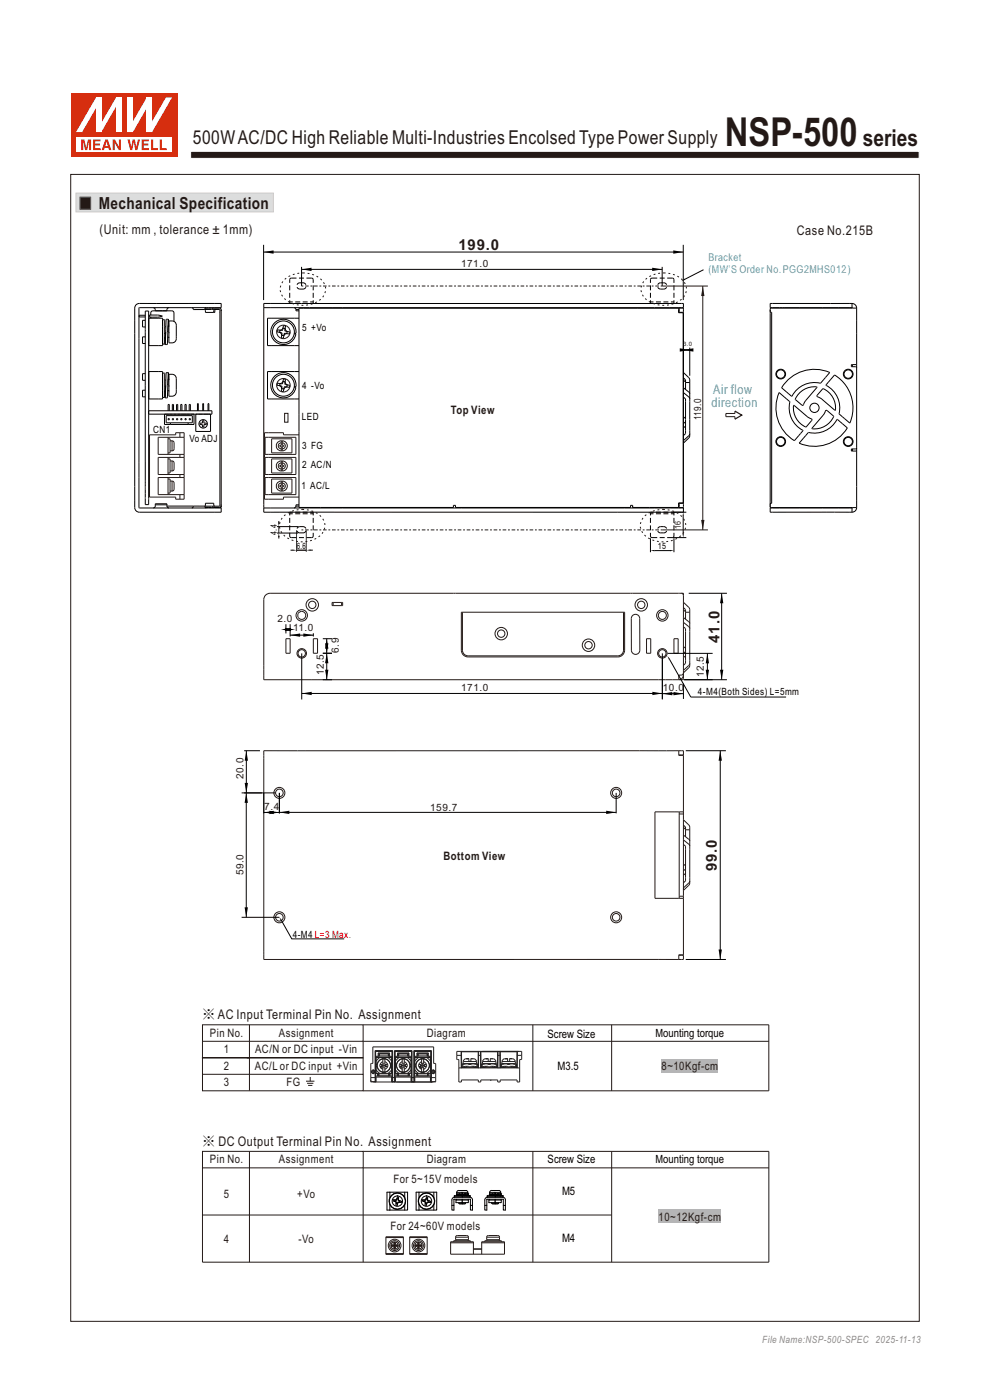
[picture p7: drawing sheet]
<svg xmlns="http://www.w3.org/2000/svg" width="210mm" height="297mm" viewBox="0 0 210 297" stroke-linecap="round" stroke-linejoin="round" font-family="sans-serif">
<path d="M16.1 41h41.9v4h-41.9z" fill-rule="evenodd" fill="#dcdddd" stroke="#c9cacb" stroke-width=".21"/>
<g fill="#231916" stroke="#595857" stroke-width=".21">
<path d="M17 41.8h2.2v2.6h-2.2z" fill-rule="evenodd"/>
<path d="M17 41.8h2.2v2.6h-2.2z" fill-rule="evenodd"/>
</g>
<path d="M40.4 32.1h154.6v1.5h-154.6z" fill-rule="evenodd" fill="#231916" stroke="#fff" stroke-width=".21"/>
<path d="M15 19.8h22.6v13.6h-22.6z" fill-rule="evenodd" fill="#d62e0f"/>
<path d="M16.1 29.1h20.4v3.1h-20.4z" fill-rule="evenodd" fill="#fff"/>
<g fill="#d62e0f">
<path d="M27 29.6h.5l.3 1.6 .3-1.6h.5l.3 1.6 .4-1.6h.4l-.6 2.2h-.4l-.3-1.7-.4 1.7h-.4z" fill-rule="evenodd"/>
<path d="M30 29.6h1.6v.4h-1.1v.5h1v.3h-1v.6h1.1v.4h-1.6z" fill-rule="evenodd"/>
<path d="M32 29.6h.5v1.8h1v.4h-1.5z" fill-rule="evenodd"/>
<path d="M33.9 29.6h.4v1.8h1.1v.4h-1.5z" fill-rule="evenodd"/>
<path d="M17.2 29.6h.7l.4 1.8 .4-1.8h.6v2.2h-.4v-1.9l-.4 1.9h-.4l-.5-1.9v1.9h-.4z" fill-rule="evenodd"/>
<path d="M19.7 29.6h1.6v.4h-1.1v.5h1v.3h-1v.6h1.2v.4h-1.7z" fill-rule="evenodd"/>
<path d="M22.6 30.1l.3 .9h-.6zM22.3 29.6l-.7 2.2h.5l.1-.4h.8l.1 .4h.5l-.7-2.2z" fill-rule="evenodd"/>
<path d="M23.9 29.6h.5l.8 1.5v-1.5h.4v2.2h-.4l-.9-1.6v1.6h-.4z" fill-rule="evenodd"/>
</g>
<g fill="#fff">
<path d="M24.6 20.7h1.1v7.3h-1.1z" fill-rule="evenodd"/>
<path d="M24.6 20.7h1.1l-4.2 7.3h-1.1z" fill-rule="evenodd"/>
<path d="M20.4 20.7h1.1v7.3h-1.1z" fill-rule="evenodd"/>
<path d="M20.4 20.7h1.1v.3l-4.1 7h-1.3z" fill-rule="evenodd"/>
<path d="M31.1 20.7h1.2v7.3h-1.2z" fill-rule="evenodd"/>
<path d="M35.2 20.7h1.3l-4.2 7.3h-1.2v-.3z" fill-rule="evenodd"/>
<path d="M27 20.7h1.2v7.3h-1.2z" fill-rule="evenodd"/>
<path d="M31.1 20.7h1.2v.3l-4.1 7h-1.1v-.3z" fill-rule="evenodd"/>
</g>
<path d="M15 37h180v243.3h-180z" fill="none" stroke="#231916" stroke-width=".21"/>
<g fill="none" stroke="#000" stroke-width=".21">
<path d="M55.9 51.9v11.8M55.9 53.5h89M62.9 59l-1.3 .1-.1 .2v.7M63.4 59h1.1M64 56.6v4.1M64 57.1h76.5M65 59l1.3 .1 .1 .9M139.4 59l-1.3 .1-.1 .2v.7M139.9 59h1.1M140.5 56.6v4.1M141.5 59l1.3 .1 .2 .9M144.9 51.9v11.8"/>
<path d="M28.9 64.7l.7-.3h17.3v.9l-17.4 .1v42.3l17.4 .1v.9h-17.3a.98 .98 0 0 1-1-1v-42.3zM30.8 71.5h-.6v1.4h.6M30.8 68h-.6v1.4h.6M30.8 79.3h-.6v1.4h.6M30.8 66h.7v41.1h-.7zM30.8 66.9h-1.3v.3h1.3M31.5 66.9h.3M31.5 67.2h.3M31.6 78.8h2.9v.3M31.6 67.5h2.9v.3M31.8 66.8h1.7l.9 .3-.9 .2h-1.7zM32 67.3v.2"/>
<path d="M32.5 65.3l.4 .2v.4M32.9 65.9l-.8 .2-.1 .7M32.9 65.9h2.5M34.5 67.8l.4 .1v5l-.4 .1M34.5 79.1l.4 .1v5l-.4 .1M34.5 73v.3h-2.9M34.5 67.8v5.2M34.5 79.1v5.2M34.9 69.3h.3M35.1 71.5h-.1v1.6M35.1 70.4l-.1 1.4v-.3M35.1 70.4l-.1 2.7"/>
<path d="M35.4 65.9l1.4 .2 .1 .3v1.8M35.6 71.5h.1M35.6 70.4l-.1 2.6-.5 .1M35.6 71.5l.2 .2M35.6 70.2v.2M35.7 68v-.3h-.4l-.2 2.7M35.7 68l.1 1.2M35.7 68v-.2l-.1 2.4M35.7 79.3v-.2l-.4-.1-.2 2.7M35.7 79.3l.1 1.2M35.7 79.3v-.2l-.1 2.4M35.7 69.3v-.2l-.1 1.1"/>
<path d="M35.8 70.4h.1M35.8 69.1v-1a1.3 1.3 0 0 1 1.5 .4l.1 3.3a.9 .9 0 0 1-.9 .9h-.7v-2.3M35.8 69.1l-.1 .2M35.8 69.1v1.3M35.8 65.3l-.4 .2v.4M40.6 65.3l.3 .1 .1 .2M41 65.7h5.7v41.6l-3.3 .1M41 65.6v.1M43.4 65.6v.1M43.5 65.4h3.1l.3 .3v42h-.2M43.8 65.3l-.4 .3M45.1 65.4v.3"/>
<path d="M45.6 65.7l-.2 .1-.1 .5M45.8 65.7l-.2 .1v.5h-2l-.2-.6M46.6 66.3h.1M56 65.3h89v-.9h-89v44.3h89.6M59.2 70.5l-.4-.1v-.4l1.1 .1 .2-1h.5l-.1 1.1 1 .2-.1 .5-1-.2-.3 1.1-.4-.1 .1-1.1-.5-.1M59.2 70.5a.67 .67 0 0 1 .5 .8M59.2 70.5h.1M59.4 70.1l-.1 .4M59.8 71.1l.4 .1M60 69.6l.5 .1M60.1 69.5l-.3 .4-.5 .1M60.5 69.6l.1 .5 .4 .2"/>
<path d="M60.9 70.3l-.1 .5M61 70.8l-.5 .1-.3 .4M61.5 60.5v1.1M61.5 62.1v1.1M61.5 63.7v.7M61.5 64.1h.6M62.3 65.3l.4 .2 .1 .4h.6M62.4 70.7h.4a2.68 2.68 0 0 0-3.7-2.8 2.68 2.68 0 0 0-.7 4.6 2.68 2.68 0 0 0 4.4-1.6l-.4-.1M62.6 64.1h1.1M62.7 70.9h.1M62.7 70.7v.2M62.8 65.7h.6"/>
<path d="M63 60.9l.3 .3 .3 .1h.9l.4-.4M63 60.4l.5-.4h1l.4 .4M63.4 78.8h-6.7v5.8h6.7M63.4 67.5h-6.7v5.8h6.7M64.2 64.1h1.1M65.8 64.1h.6M66.4 60.5v1.1M66.4 62.1v1.1M66.4 63.7v.7M138 60.5v1.1M138 62.1v1.1M138 63.7v.7"/>
<path d="M138 64.1h.6M139.1 64.1h1.1M139.5 60.9l.3 .3 .3 .1h.9l.4-.4M139.5 60.4l.5-.4h1l.4 .4M140.7 64.1h1.1M142.3 64.1h.7M143 60.5v1.1M143 62.1v1.1M143 63.7v.7M144 65.3l1 .1v42.3h-10.8v-.5h-.4v.5h-37.2v-.5h-.4v.5h-32.8v-42.3h80.5v.9l.9 .1 .1 .2v39.9l-.2 .2h-.8v1M144.1 65.4v.9M144.1 66.3h.9"/>
<path d="M145 79l1.1 1.2 .2 .4v11.9l-.2 .4-1.1 1.1M145 74.2h1.3M146.3 73.7v6M163.4 66l.3 .3v40.5l-.3 .2M177 79.5a8.2 8.2 0 0 1 3.3 10.3l-2.3-2a5.8 5.8 0 0 0-2.8-6.2zM180.7 64.4a.98 .98 0 0 1 1 1M180.7 65.3l.1 .1M180.7 64.4h-17.3v.9h17.3M180.7 64.4v.9M180.8 77.3v.5M181.7 77.3h-1.1v.5h.9l.2 .2M181.7 65.4h-18.1l-.2 .1v42.2"/>
<path d="M181.7 65.4v42.3M30.8 82.8h-.6v1.4h.6M31.5 87.1h13.5v.8h-13.5M34.5 84.3v.3h-2.9M34.9 87.9v2.2h6.3v-2.2M34.9 80.6h.3M35.1 82.8h-.1v1.6M35.1 81.7l-.1 1.4v-.3M35.1 81.7l-.1 2.7M35.2 88.2h5.6v1.5h-5.6zM35.6 82.8h.1M35.6 81.7l-.1 2.6-.5 .1"/>
<path d="M35.6 82.8l.2 .3M35.6 81.5v.2M35.7 87.1v-1.3h.2v1.3M35.7 88.8h.2v.3h-.2zM35.7 80.6v-.2l-.1 1.1M35.8 81.7h.1M35.8 81.7v2.4a1.3 1.3 0 0 0 1.5-.5l.1-.4M35.8 80.4v-1a1.3 1.3 0 0 1 1.5 .5l.1 3.2M35.8 80.4l-.1 .2M35.8 80.4v1.3M36.1 89.7v.4M36.6 87.1v-1.3h.2v1.3"/>
<path d="M36.6 88.8h.2v.3h-.2zM37.4 83.2h.1M37.4 87.1v-1.3h.3v1.3M37.4 88.8h.3v.3h-.3zM38.3 87.1v-1.3h.3v1.3M38.3 88.8h.3v.3h-.3zM39.2 87.1v-1.3h.3v1.3M39.2 88.8h.3v.3h-.3zM39.9 89.7v.4M40.1 87.1v-1.3h.3v1.3M40.1 88.8h.3v.3h-.3zM41.5 87.9v3.6h3.2v-3.6"/>
<path d="M41.9 87.1v-1.5h.2v1.5M42.4 89.8h.5v-.6h.4v.6h.5v.3h-.5v.5h-.4v-.5h-.5zM43 87.1v-1.5h.2v1.5M44.1 87.1v-1.5h.2v1.5M59.2 81.8a.67 .67 0 0 1 .5 .8M59.2 81.8h.1M59.4 81.4l-.1 .4M59.8 82.5h.4M60 80.9l.5 .1M60.1 80.8l-.3 .4-.5 .2M60.5 80.9l.1 .5 .4 .3M60.9 81.6l-.5-.2 .2-1h-.5l-.2 1-1.1-.1v.4l.4 .1"/>
<path d="M60.9 81.6l.1 .1M60.9 81.6l-.1 .5M61 82.1l-.5 .1-.3 .4M61 81.7h.5l-.1 .5-1-.1-.3 1-.4-.1 .1-1-.5-.2M62.4 82.1l.3 .1M62.4 82h.4a2.68 2.68 0 0 0-3.7-2.8 2.68 2.68 0 0 0-.7 4.6 2.68 2.68 0 0 0 4.4-1.6h-.1M62.7 82.2h.1M62.7 82v.2M145 83.3l1.1 .9 .2 .4M145 82.3l1.1 .9 .2 .4M145 80.2l.4 .4v2M145 80.6l.4 .5"/>
<path d="M145 84.2l.4 .4v7.4l-.4 .4M145 93.5h.1M145.4 89.5l-.4 .3M145.4 88.4l-.4 .4M145.4 89h.1M145.4 90.4l-.4 .4M145.4 81.2h.9M146.3 89h.1M146.3 92l-.2 .4-1.1 1.1M165.3 83.3l2.2 1.9a5.8 5.8 0 0 0 2.8 6.2l-1.8 2.1a8.2 8.2 0 0 1-3.2-10.2zM167.2 80.6a8.2 8.2 0 0 1 8.8-1.6l-1.9 2.3a5.8 5.8 0 0 0-6.2 2.7l-2.1-1.7zM168.3 86l3.1 2.5 .8 .5-1.2 1.6a4.3 4.3 0 0 1-2.7-4.6z"/>
<path d="M169.5 83.5a3.9 3.9 0 0 1 3.8-1.3l-2.4 2.7-.6 1.1-1.6-1.3zM171.4 91.8a5.8 5.8 0 0 0 6.3-2.8l2 1.8a8.2 8.2 0 0 1-10.2 3.2zM174.5 82.5a4.1 4.1 0 0 1 2.6 4.5l-2.8-2.3-1-.7zM175.1 87.1h.3l1.4 1.2a4.1 4.1 0 0 1-4.6 2.6l2.4-2.8zM180.8 95.2v.5M181.7 95l-.1 .2h-1v.5h1.1M32.5 107.8l.4-.3v-.6h2.5l.1 .6 .3 .3M32.9 107.1h2.5M35.4 107.4h5.6M41 107.4l-.1 .3-.3 .1M41 107.4h2.4M41 107.4h.1"/>
<path d="M43.4 107.4l.4 .4M43.4 107.4l.2-.6h1.7v.4l.3 .2M43.4 107.4h.1M45.1 107.4v.3M46.7 107.7h-3.2M46.9 107.3l-.2 .4M56 107.8h89v.9M58.7 113.1h4.5M58.7 111.7h4.6M59.1 110.5v.5M59.1 111.7v1.4M59.1 113.8v.4"/>
<path d="M61.5 113v.8l.1 .2h1.3M61.5 108.7v.6M61.5 109.9v1M61.5 111.5v1M61.5 109h.6M61.6 116.7h.5M62.6 109h1.1M62.8 107.4h.6M62.9 112.5v4.6M62.9 116.7h2.1M63 112.1l.3-.3 .3-.1h.9l.4 .4M63 112.6l.5 .4h1l.4-.4"/>
<path d="M63.4 114h1.1M63.4 107.1h-.6a.51 .51 0 0 1-.5 .7M64.2 109h1.1M65 112.5v4.6M65.7 116.7h.7M65.8 109h.6M66.4 113l-.1 1h-1.3M66.4 108.7v.6M66.4 109.9v1M66.4 111.5v1M134.2 107.4v.3M138 113v.8l.1 .2h1.3"/>
<path d="M138 109h.6M138 108.7v.6M138 109.9v1M138 111.5v1M138 114.2v2.9M138.8 116.8h3.3M139.1 109h1.1M139.5 112.1l.3-.3 .3-.1h.9l.4 .4M139.5 112.6l.5 .4h1l.4-.4M139.9 114h1.1M140.7 109h1.1M141.5 114h4.1"/>
<path d="M141.7 107.7h.1M142.3 109h.7M143 113l-.1 .8-.3 .2M143 108.7v.6M143 109.9v1M143 111.5v1M143 114.2v2.9M144 107.7v.1M144.1 106.7v1M144.1 106.8h.9M144.9 109.5v3.7M163.4 107.5l.2 .2h18.1"/>
<path d="M180.7 107.8h-17.3v.9h17.3M180.7 107.8v.9M180.8 107.7l-.1 .1M181.7 107.7l-.3 .7-.7 .3M60.6 132.4v2M60.6 133.5h.9M61.5 132.4v2.6M61.5 134.7h5M64 138.6v9.8M66.5 134.3v.7M68.5 138.6h1.9M68.5 135.5h1.9"/>
<path d="M69.3 135.5v8.7M140.5 138.6v9.8M141.6 138.6h9.6M142 139.8l4.5 8.1h20.2M146.1 125.9h8.1M150.1 138.6v5.6M153.1 125.9v18.3M51.8 159.3h3.3M52.3 159.3l-.1 35.3M64 147.1h76.5M68.5 144.2h1.9M140.5 147.2h4.5"/>
<path d="M145 145v3.3M145.1 144.2h9.1M145.5 159.3h8.5M152.8 159.3v44.2M51.3 168.2h7.1M56 168.2v4.4M59.3 168.2v4.4M130.7 168.2v4.3M130.7 172.3l-74.7 .1M51.3 194.6h8M59.7 195.3l2.2 3.9M61.9 199.2h11.1"/>
<path d="M145.5 203.5h8.5"/>
<circle cx="60.1" cy="70.4" r="2.33"/>
<circle cx="165.6" cy="79.4" r=".89"/>
<circle cx="165.6" cy="79.4" r="1.03"/>
<circle cx="179.9" cy="79.4" r=".89"/>
<circle cx="179.9" cy="79.4" r="1.03"/>
<circle cx="43.1" cy="89.9" r=".89"/>
<circle cx="60.1" cy="81.7" r="2.33"/>
<circle cx="165.6" cy="93.7" r=".89"/>
<circle cx="165.6" cy="93.7" r="1.03"/>
<circle cx="172.8" cy="86.5" r=".98"/>
<circle cx="179.9" cy="93.7" r=".89"/>
<circle cx="179.9" cy="93.7" r="1.03"/>
</g>
<path d="M36.5 72.7h.1M36.5 84v.1M145 82.3v1M145 93.5v.5" fill="none" stroke="#009972" stroke-width=".21"/>
<g fill="none" stroke="#231916" stroke-width=".21">
<path d="M140.5 60.7h9.7M149.1 60.7v51.7M31.7 92.2h5.6v-.4h1.8v14.1h-1.8v-.4h-5.6zM35.6 97.4h.5v2.9h-.5M35.6 93.1h.5v3h-.5M35.6 92.8v3.6M35.6 97v3.7M36.1 99.9h.4M36.1 97.8h.4M36.1 95.6h.4M36.1 93.5h.4M36.5 97.8l.3 .1 .1 .3v1.5l-.4 .2"/>
<path d="M36.5 93.5l.3 .1 .1 .3v1.5l-.4 .2M36.5 93.5v2.1M36.5 97.8v2.1M38.2 91.8v1M38.2 96.4v.6M39.1 92.8h-5.5v3.6h5.5M39.1 97h-5.5v3.7h5.5M56.1 92.8h6.7v3.6h-6.7M56.1 97h6.7v3.7h-6.7M56.2 92.8v3.6M56.2 97v3.7M57.6 97.4h4.3v2.9h-4.3z"/>
<path d="M57.6 93.1h4.3v3h-4.3zM59.7 93.5a1.07 1.07 0 0 0-1.1 1.1 1.07 1.07 0 0 0 1.1 1M59.7 97.8a1.07 1.07 0 0 0-1.1 1 1.07 1.07 0 0 0 1.1 1.1M59.7 93.9a.64 .64 0 0 0-.7 .7 .64 .64 0 0 0 .7 .6M59.7 98.2a.64 .64 0 0 0-.7 .6 .64 .64 0 0 0 .7 .7M59.7 99.9h.2M59.7 93.5v1h-.4v.2h.4v.9M59.7 97.8v.9h-.4v.3h.4v.9M59.7 97.8h.2M59.7 95.6h.2M59.7 93.5h.2M59.9 93.5a1.07 1.07 0 0 1 1 1.1 1.07 1.07 0 0 1-1 1"/>
<path d="M59.9 97.8a1.07 1.07 0 0 1 1 1 1.07 1.07 0 0 1-1 1.1M59.9 98.2a.64 .64 0 0 1 .6 .6 .64 .64 0 0 1-.6 .7M59.9 93.9a.64 .64 0 0 1 .6 .7 .64 .64 0 0 1-.6 .6M59.9 93.5v1h.3v.2h-.3v.9M59.9 97.8v.9h.3v.3h-.3v.9M60.4 87.7h.7v1.9h-.7zM63.4 92.2h-3.3v-.4h-4v14.1h4v-.4h3.3M154 87.7h1.9v-.5l1.5 .9-1.5 .8v-.5h-1.9zM35.6 101.6h.5v3h-.5M35.6 101.3v3.6M36.1 102.1h.4M36.1 104.2h.4"/>
<path d="M36.5 102.1l.3 .1 .1 .3v1.4l-.4 .3M36.5 102.1v2.1M38.2 100.7v.6M38.2 104.9v1M39.1 101.3h-5.5v3.6h5.5M56.1 101.3h6.7v3.6h-6.7M56.2 101.3v3.6M57.6 101.6h4.3v3h-4.3zM59.7 102.1a1.07 1.07 0 0 0-1.1 1 1.07 1.07 0 0 0 1.1 1.1M59.7 102.5a.64 .64 0 0 0-.7 .6 .64 .64 0 0 0 .7 .7M59.7 102.1v.9h-.4v.2h.4v1M59.7 102.1h.2"/>
<path d="M59.7 104.2h.2M59.9 102.1a1.07 1.07 0 0 1 1 1 1.07 1.07 0 0 1-1 1.1M59.9 102.5a.64 .64 0 0 1 .6 .6 .64 .64 0 0 1-.6 .7M59.9 102.1v.9h.3v.2h-.3v1M140.5 112.4h9.7M60.6 135.5h.9v3.1h-.9zM66.5 135.5h.9v3.1h-.9zM70.4 127.8h2.3v.7h-2.3zM70.7 127.8v.7M72.5 127.8v.7M97.9 129.9h34.6v8a1.44 1.44 0 0 1-1.4 1.5h-31.8a1.44 1.44 0 0 1-1.4-1.5zM98.1 129.9v8a1.2 1.2 0 0 0 1.2 1.2h31.8a1.2 1.2 0 0 0 1.2-1.2v-8"/>
<path d="M134.2 130.6a.89 .89 0 0 1 .9-.2 .89 .89 0 0 1 .6 .8v6.7a.89 .89 0 0 1-.9 .9 .89 .89 0 0 1-.9-.9v-6.7zM137.1 135.5h.9v3.1h-.9zM143 135.5h.9v3.1h-.9zM144.5 125.9l.3 .1 .2 .3M144.9 126.1h.1M145 132l1.1 1 .2 .4M145 133l.4 .4v7.3l-.4 .4M145 128.9l.4 .4v2.1M145 129.4l.4 .4M145 127.8h.1M145 131h.1M145 127.8l1.1 1.1 .2 .4v11.9l-.1 .4-1.2 1.1-.3 .5h-.7v1"/>
<path d="M145 131l1.1 .9 .2 .4M145.4 137.2l-.4 .3M145.4 138.2l-.4 .4M145.4 139.1l-.4 .4M145.4 129.9h.9M145.4 137.1v.1M144 159.3h1v.9h-1M144 159.3v.9h1v42.4h-1v.9M144 159.3h-88v44.2h88M144.1 144.2h.9v-18.3h-87.7a1.34 1.34 0 0 0-1.3 1.3v17h88M144.1 143.2l-.1 .1M144.1 144.2h-.1"/>
<path d="M145 143.2a.98 .98 0 0 1-.9 1M145 142.2h.1M146.3 140.7l-.2 .4-1.1 1.1M144.1 172.2v18.4M144.1 172.7h.9M145 177.1l1.1 1 .2 .3M145 173.9l1.1 1.2 .2 .4v11.9l-.2 .4-1.1 1.1M145 175l.4 .5M145 175.5l.4 .4M145 179.1l.4 .4M145 172.2h-6.1v18.4h6.1M145 178.2h.1"/>
<path d="M145 178.2l1.1 .9 .2 .4M145.4 175.5v2M145.4 175.5h.1M145.4 179.5h.1M145.4 179.5v7.4M145.4 176h.9M144.1 190.1h.9M145 188.9h.1M145.4 186.9l-.4 .4M145.4 184.4l-.4 .3M145.4 185.3l-.4 .3M145.4 184.4h.1"/>
<path d="M145.4 183.3l-.4 .4M145.4 186.9h.1M146.3 186.9l-.2 .4-1.1 1.1M144 202.7h1v.8h-1"/>
<circle cx="60.1" cy="70.4" r="1.43"/>
<circle cx="60.1" cy="81.7" r="1.43"/>
<circle cx="64" cy="130.6" r="1.21"/>
<circle cx="64" cy="138.6" r="1.01"/>
<circle cx="64" cy="138.6" r=".78"/>
<circle cx="64" cy="130.6" r=".85"/>
<circle cx="66.2" cy="128.3" r="1.32"/>
<circle cx="66.2" cy="128.3" r=".78"/>
<circle cx="106.3" cy="134.4" r="1.32"/>
<circle cx="106.3" cy="134.4" r=".78"/>
<circle cx="124.8" cy="136.9" r="1.32"/>
<circle cx="124.8" cy="136.9" r=".78"/>
<circle cx="136" cy="128.3" r="1.32"/>
<circle cx="136" cy="128.3" r=".78"/>
<circle cx="140.5" cy="130.6" r=".85"/>
<circle cx="140.5" cy="130.6" r="1.21"/>
<circle cx="140.5" cy="138.6" r="1.01"/>
<circle cx="140.5" cy="138.6" r=".78"/>
<circle cx="59.3" cy="168.2" r="1.17"/>
<circle cx="59.3" cy="168.2" r=".81"/>
<circle cx="130.7" cy="168.2" r="1.17"/>
<circle cx="130.7" cy="168.2" r=".81"/>
<circle cx="59.3" cy="194.6" r="1.17"/>
<circle cx="59.3" cy="194.6" r=".81"/>
<circle cx="130.7" cy="194.6" r="1.17"/>
<circle cx="130.7" cy="194.6" r=".81"/>
</g>
<g fill="#000">
<path d="M55.9 53.5l2.1-.4v.7zM64 57.1l2.1-.3v.7zM138.3 56.8l2.2 .3-2.2 .4zM142.8 53.1l2.1 .4-2.1 .3zM144.5 59.7l.8-.6 .1 .3zM144.2 73.9l2.1 .3-2.1 .4zM145 74.2l2.1-.3v.7zM59 110.8h.3l-.2 .9zM59.1 113.1l.2 .8h-.3zM62.1 116.6l.8 .1-.8 .2zM65 116.7l.8-.1v.3zM138 116.8l.8-.1v.2z"/>
<path d="M142.1 116.7l.9 .1-.9 .1zM144.8 113.2h.3l-.2 .9zM144.9 108.7l.2 .8h-.3zM60.5 133.2l2.1 .3-2.1 .4zM59.6 133.5l2.1-.3v.7zM61.5 134.7l2.2-.3v.7zM64.3 134.4l2.2 .3-2.2 .4zM69.3 135.5l.4 2.1h-.7zM69 136.5h.7l-.4 2.1zM141.6 139.2l.5 .6-.2 .2zM153.1 125.9l.3 2.1h-.7zM64 147.1l2.1-.3v.7z"/>
<path d="M69.3 138.6l.4 2.1h-.7zM69 142.1h.7l-.4 2.1zM138.4 146.8l2.1 .3-2.1 .4zM140.5 147.2l2.1-.4v.7zM142.9 146.8l2.1 .4-2.1 .3zM150.1 138.6l.3 2.1h-.7zM149.7 142.1h.7l-.3 2.1zM152.7 142.1h.7l-.3 2.1zM52.2 168.2l.4 2.1h-.7zM52.3 159.3l.3 2.1h-.7zM51.9 166.1h.7l-.3 2.1zM57.1 172l2.2 .4-2.2 .3z"/>
<path d="M56 172.4l2.1-.4v.7zM59.3 172.3l2.1-.3v.7zM128.6 172l2.1 .3-2.1 .4zM152.8 159.3l.3 2.1h-.7zM51.9 192.5h.7l-.4 2.1zM59.3 194.6l.5 .7-.2 .1zM152.4 201.4h.7l-.3 2.1z"/>
</g>
<path d="M64 60.7h76.5M64 112.4h76.5" fill="none" stroke="#231916" stroke-width=".21" stroke-dasharray=".4 .4 .8 .4" stroke-linecap="butt"/>
<path d="M60.6 59.1a6 6 0 0 1 7.8 .5 2.81 2.81 0 0 1-1 4.4 6 6 0 0 1-7.3-.9 2.68 2.68 0 0 1 .5-4zM137.1 59.1a6 6 0 0 1 7.9 .5 2.81 2.81 0 0 1-1.1 4.4 6 6 0 0 1-7.3-.9 2.68 2.68 0 0 1 .5-4zM60.4 109.3a6 6 0 0 1 7.9 .5 2.81 2.81 0 0 1-1.1 4.3 6 6 0 0 1-7.3-.9 2.68 2.68 0 0 1 .5-3.9zM137 109.3a6 6 0 0 1 7.8 .5 2.81 2.81 0 0 1-1.1 4.3 6 6 0 0 1-7.2-.9 2.68 2.68 0 0 1 .5-3.9z" fill="none" stroke="#231916" stroke-width=".21" stroke-dasharray=".4 .6" stroke-linecap="butt"/>
<g fill="#231916">
<path d="M149.1 60.7l.3 2.1h-.7z"/>
<path d="M148.7 110.3h.7l-.3 2.1z"/>
</g>
<path d="M149.2 57.2l-3.9 2" fill="none" stroke="#000" stroke-width=".21"/>
<path d="M43 217.4h34v3.5h-34zM52.9 217.4v14M77 217.4h86.1v14h-86.1M113 217.4v14M43 220.9v7M43 227.9h34v3.5h-34zM77 220.9v7M77 220.9h86.1" fill="none" stroke="#231916" stroke-width=".21"/>
<path d="M140.3 224.7h12v2.8h-12z" fill-rule="evenodd" fill="#b5b5b6"/>
<g fill="none" stroke="#231916" stroke-width=".21">
<path d="M129.7 217.4v14M42.9 224.4h10zM52.4 224.4h24.6zM64.9 229.4h1.8M65.1 229.8h1.4M65.4 230.3h.9M65.8 228.5v.9M79.1 222.1h12.9M43 247.7v20.1M43 257.8h86.7M43 244.3h34v3.5h-34zM77 244.3h86.1v23.5"/>
<path d="M113 244.3v23.5M129.7 244.3v23.5M163.1 247.8h-86.1v10M81.9 262.4h3.7v3.7h-3.7zM81.9 265.9h3.7M81.9 262.5h3.7M83 264.4h.5M83 264.1h.5M83 264.1l.2 .1M83 264.1v.3M83.2 264.2h1M83.2 264.2l-.2 .2"/>
<path d="M83.2 264.2h.1M83.5 264.9h.4M83.5 263.6h.4M83.5 264.1l.4 .3M83.5 263.6l.2 .1M83.5 263.6v.5M83.5 264.4v.5M83.7 264.8h.1M83.7 263.7h.1M83.7 264.8l-.2 .1M83.7 263.7v1.1M83.7 264.8l.2 .1"/>
<path d="M83.9 264.4h.5M83.9 264.1h.5M83.9 264.1l-.4 .3M83.9 263.6l-.2 .1M83.9 263.6v.5M83.9 264.4v.5M84.2 264.2l.2 .2M84.2 264.2h.1M84.4 264.1l-.2 .1M84.4 264.1v.3M86.9 262.4h3.7v3.7h-3.7zM86.9 265.9h3.7"/>
<path d="M86.9 262.5h3.7M88.1 264.4h.5M88.1 264.1h.5M88.1 264.1l.2 .1M88.1 264.1v.3M88.3 264.2h1M88.3 264.2l-.2 .2M88.3 264.2h.1M88.6 264.9h.3M88.6 263.6h.3M88.6 264.1l.3 .3M88.6 263.6l.2 .1"/>
<path d="M88.6 263.6v.5M88.6 264.4v.5M88.8 264.8h.1M88.8 264.8l-.2 .1M88.8 263.7h.1M88.8 263.7v1.1M88.8 264.8l.1 .1M88.9 264.4h.5M88.9 264.1h.5M88.9 264.1l-.3 .3M88.9 263.6l-.1 .1M88.9 263.6v.5"/>
<path d="M88.9 264.4v.5M89.3 264.2h.1M89.3 264.2l.1 .2M89.4 264.1l-.1 .1M89.4 264.1v.3"/>
<circle cx="83.7" cy="264.2" r="1.04"/>
<circle cx="83.7" cy="264.2" r="1.35"/>
<circle cx="83.7" cy="264.2" r=".77"/>
<circle cx="88.8" cy="264.2" r="1.35"/>
<circle cx="88.8" cy="264.2" r="1.04"/>
<circle cx="88.8" cy="264.2" r=".77"/>
</g>
<g fill="none" stroke="#231f20" stroke-width=".21">
<path d="M78.7 229.5h.1M78.7 229.5h.9M78.7 228.6h.9M78.7 227.4h1M78.7 229.5h13.7M79 227.1l.4 .1-.1 .4-.4-.1zM79.1 222.1v3.5l-.4 .1v3.8M79.1 229.5h.1M79.2 226.9v1M79.5 229.5h.1M79.6 222.9v6.5M79.6 222.9v.1"/>
<path d="M79.6 222.9h3.7M79.6 229.5h-.1M79.6 229.3h.1M79.6 229.4h.1M79.6 229.4v.1M79.6 229.5h.1M79.6 223l.1 6.3M79.6 223h.1M79.6 223h3.6M79.7 229.2v.1M79.7 229.3h.1M79.7 229.3v.1"/>
<path d="M79.7 229.4h.1M79.7 229.4l-.1 .1M79.7 223v5.3M79.7 223h3.5M79.7 228.6v.8M79.7 228.3v.3M79.7 228.3h3.5M79.7 226.4h.1M79.7 226.3h.1M79.7 225.7h.1M79.7 224.6h.1M79.7 225.6h.1"/>
<path d="M79.7 227.5h.1M79.7 227.4h.1M79.7 227.1h.1M79.7 227h.1M79.7 226.8h.1M79.7 226.7h.1M79.7 226.1h.1M79.7 226h.1M79.7 225.4h.1M79.7 225.3h.1M79.7 225h.1M79.7 224.7h.1"/>
<path d="M79.7 224.3h3.4M79.8 227.5l.1 .2M79.8 227l.7 .7M79.8 225.8l.2 .1M79.8 225.8h.2M79.8 228.5l-.1 .1M79.8 229.4l-.1 .1M79.8 228.5v.9M79.8 228.5h3.3M79.9 224.4l-.1 .1M80 226.2h-.2M80 226.3h-.2"/>
<path d="M80.1 227.7v.6M80.1 227.7l.2 .1M80.2 223.4v.7l.2-.2M80.2 223.4l.2 .1M80.2 223.4h2.4M80.3 227.7l.1 .1M80.3 227.8v.5M80.3 228.2h2.3M80.3 227.8h.1M80.3 227.9v.3M80.4 227.8h2.1M80.4 223.9h.1"/>
<path d="M80.4 223.5v.4M80.4 227.8v.4M80.4 223.6h2.1M80.4 223.5h2.1M80.4 223l-.4 .1M80.5 224h1.9M80.5 224l-.8 .1v3.6h3.4v-3.5l-.7-.2M80.5 223.6v.4M80.5 224.4l-.7 .7M80.5 223.5v.1M80.6 225.8h.6v-1.2h.4v1.2h.7v.4h-.7v1.2M80.6 226.2h.6v1.2h.4"/>
<path d="M80.6 225.8v.4M80.6 226.2l.2 .3M80.8 226.6l.1-.2h.1l-.1 .2M80.8 226.5l.1 .1M80.8 226h1.2M80.9 226.6l.3 .2M81.1 224.4l.1 .2M81.2 227.5l-.1 .2M81.2 225.2l-.6 .6M81.2 224.4v.2M81.2 227.5v.2M81.4 225.5v1.1"/>
<path d="M81.6 227.5v.2M81.6 224.4v.2M81.6 225.2l.6 .6M81.7 227.5v.2M81.7 224.4v.2M82.2 226.2l-.6 .6M82.3 223.5l.1 .5M82.4 223.9h.1M82.4 224.4l.7 .7M82.4 223h.1M82.4 223l.4 .1M82.5 223.5v.4"/>
<path d="M82.5 227.8v.4M82.5 227.8h.1M82.5 227.9v.3M82.6 227.7l-.1 .1M82.6 227.8v.5M82.6 223.4l-.1 .1M82.6 223.4v.7l-.1-.2M82.7 227.7l-.1 .1M82.8 227.7v.6M82.8 226.3h.3M82.9 226.2h.2M82.9 224.4l.2 .1"/>
<path d="M83.1 228.5l.1 .1M83.1 229.4v.1M83.1 229.4h.1M83.1 228.5v.9M83.1 227.5l-.2 .2M83.1 226.4h.1M83.1 226.3h.1M83.1 225.7h.1M83.1 224.6h.1M83.1 225.6h.1M83.1 225.8h-.3M83.1 227.5h.1"/>
<path d="M83.1 227.4h.1M83.1 227.1h.1M83.1 227h.1M83.1 226.8h.1M83.1 226.7h.1M83.1 227l-.7 .7M83.1 225.8l-.2 .1M83.1 226.1h.1M83.1 226h.1M83.1 225.4h.1M83.1 225.3h.1M83.1 225h.1"/>
<path d="M83.1 224.7h.1M83.2 228.3v.3M83.2 223.1v5.2M83.2 229.4l.1 .1M83.2 228.6v.8M83.2 223v.1M83.2 229.4h.1M83.2 229.3v.1M83.2 229.3h.1M83.2 223h.1M83.2 228.6h.6v.7M83.2 223v6.3"/>
<path d="M83.3 229.5h.1M83.3 229.5h.4M83.3 229.4h.1M83.3 229.3h.1M83.3 222.9l-.1 .1M83.3 222.9v6.5M83.6 229.5h.1M83.7 222.9v6.5M83.7 222.9l.1 .1M83.7 222.9h3.7M83.7 229.5h.1M83.7 229.4h.1"/>
<path d="M83.7 229.4v.1M83.7 229.5h-.1M83.8 223v6.4M83.8 223h.1M83.8 223h3.5M83.8 229.2h.1M83.8 229.4h.1M83.8 229.4l-.1 .1M83.8 223v.1M83.8 226.4h.1M83.8 225.7h.1M83.8 224.6h.1"/>
<path d="M83.8 225.6h.1M83.8 227.5h.1M83.8 227.4h.1M83.8 227.1h.1M83.8 227h.1M83.8 226.8h.1M83.8 226.7h.1M83.8 226.1h.1M83.8 226h.1M83.8 225.7l.3 .1M83.8 225.4h.1M83.8 225.3h.1"/>
<path d="M83.8 225h.1M83.8 224.7h.1M83.8 224.3h3.4M83.9 227l.7 .7M83.9 225.8l.2 .1M83.9 228.5l-.1 .1v-.3h3.5v.3l-.1-.1M83.9 229.4v.1M83.9 228.5h3.3M83.9 228.5v.9M84 224.4l-.1 .1v3l.1 .2M84.1 226.2h-.2M84.1 226.3h-.3"/>
<path d="M84.3 223.4v.7M84.3 223.4l.2 .1M84.3 223.4h2.4M84.4 227.7l.1 .1M84.4 228.2h2.3M84.4 227.8h.1M84.4 227.8l-.2-.1v.6M84.4 227.8v.5M84.4 227.9v.3M84.5 227.8h2.1M84.5 223.9h.1M84.5 223.9l-.2 .2"/>
<path d="M84.5 223.5v.4M84.5 227.8v.4M84.5 223.6h2.1M84.5 223.5h2.1M84.5 223l-.4 .1M84.5 223h.1M84.5 223.6v.3M84.6 224h1.9M84.6 224l-.8 .1v3.6h3.4v-3.5l-.7-.2M84.6 224.4l-.8 .6M84.6 223.6v.4M84.6 223.5v.1"/>
<path d="M84.7 226.2l.2 .3M84.9 226.4l.2 .2h-.1zM85 226h1.1M85 226.6l.3 .2M85.3 224.4v.2M85.3 227.5v.2M85.3 224.6h.5v1.2h.6v.4h-.6v1.2h-.5v-1.2h-.6v-.4h.6zM85.3 225.2l-.6 .6M85.3 224.4l.1 .2M85.4 227.5l-.1 .2M85.5 225.5v1.1M85.7 227.5v.2"/>
<path d="M85.7 224.4v.2M85.8 225.2l.5 .6M85.8 227.5v.2M85.8 224.4v.2M86.3 226.2l-.5 .6M86.4 223.5v.1M86.5 223.9h.1M86.5 224.4l.7 .6M86.5 223.6v.4M86.6 223h.1M86.6 223.6v.3M86.6 223l.3 .1"/>
<path d="M86.6 227.8h.1M86.6 223.5v.4M86.6 227.8v.4M86.6 223.9l.1 .2M86.6 227.9v.3M86.7 227.7l-.1 .1M86.7 227.8v.5M86.7 223.4l-.1 .1M86.7 223.4v.7M86.8 227.7l-.1 .1M86.9 227.7v.6M87 226.3h.2"/>
<path d="M87 226.2h.2M87 224.4l.2 .1v3l-.2 .2M87.2 229.4v.1M87.2 229.4h.1M87.2 228.5v.9M87.2 226.4h.1M87.2 225.7h.1M87.2 224.6h.1M87.2 225.6h.1M87.2 227.5h.1M87.2 227.4h.1M87.2 227.1h.1"/>
<path d="M87.2 227h.1M87.2 226.8h.1M87.2 226.7h.1M87.2 225.8l-.2 .1M87.2 226.1h.1M87.2 226h.1M87.2 225.4h.1M87.2 225.3h.1M87.2 225h.1M87.2 224.7h.1M87.2 227l-.7 .7M87.2 225.7l-.2 .1"/>
<path d="M87.3 229.4l.1 .1M87.3 223v.1M87.3 229.4h.1M87.3 229.3v.1M87.3 229.3h.1M87.3 229.2v.1M87.3 228.9v.4M87.3 228.7v.1M87.3 228.6h.6M87.3 223h.1M87.3 223v6.4M87.4 229.5h.1"/>
<path d="M87.4 229.5h.4M87.4 229.4h.1M87.4 222.9l-.1 .1M87.4 222.9v6.5M87.5 229.5h.1M87.7 229.5h.1M87.8 229.5h-.1M87.8 222.9l.1 .1M87.8 222.9h3.7M87.8 222.9v6.5M87.8 229.5h.1M87.8 229.3v.1"/>
<path d="M87.8 229.4h.1M87.8 229.4v.1M87.9 223h.1M87.9 223h3.5M87.9 223v6.2M87.9 229.2v.1M87.9 229.3h.1M87.9 229.3v.1M87.9 229.4h.1M87.9 229.4l-.1 .1M87.9 223v.1M87.9 228.6v.8"/>
<path d="M87.9 228.3h3.5M87.9 223.1v5.2M87.9 228.3v.3M88 226.4h.1M88 226.3h.1M88 225.7h.1M88 224.6h.1M88 225.6h.1M88 227.5h.1M88 227.4h.1M88 227.1h.1M88 227h.1"/>
<path d="M88 226.8h.1M88 226.7h.1M88 226.1h.1M88 226h.1M88 225.4h.1M88 225.3h.1M88 225h.1M88 224.7h.1M88 224.3h3.3M88 227.5l.2 .2M88 227l.7 .7M88 225.8l.2 .1"/>
<path d="M88 225.8h.2M88 228.5l-.1 .1M88 229.4v.1M88 228.5h3.3M88 228.5v.9M88.2 224.4l-.2 .1M88.2 226.2h-.2M88.2 226.3h-.2M88.3 227.7v.6M88.3 227.7l.2 .1M88.4 223.4h2.5M88.4 223.4l.1 .7 .1-.2"/>
<path d="M88.4 223.4l.2 .1M88.5 227.7l.1 .1M88.5 228.2h2.3M88.5 227.8h.1M88.5 227.8v.5M88.5 227.9v.3M88.6 227.8h2.1M88.6 223.9h.1M88.6 223.6h2.1M88.6 223.5h2.1M88.6 223.5v.4M88.6 227.8v.4"/>
<path d="M88.6 223l-.4 .1M88.6 223h.1M88.7 224h1.9M88.7 224l-.7 .1v3.6h3.3v-3.5l-.7-.2M88.7 224.4l-.7 .7M88.7 223.5v.5M88.9 226.2l.1 .3M89 226.5l.1-.1h.1l-.1 .2M89 226.5l.1 .1M89.1 226h1.1M89.1 226.6l.3 .2M89.4 224.4v.2"/>
<path d="M89.4 227.5v.2M89.4 227.4v-1.2h-.6v-.4h.6v-1.2h.2h.3v1.2h.6v.4h-.6v1.2M89.4 227.4h.5M89.4 225.2l-.5 .6M89.5 224.4v.2M89.5 227.5v.2M89.6 225.5v1.1M89.8 227.5v.2M89.8 224.4v.2M89.9 225.2l.5 .6M89.9 227.5v.2M89.9 224.4v.2"/>
<path d="M90.4 226.2l-.5 .6M90.6 223.5v.5M90.6 223.9h.1M90.6 224.4l.7 .7M90.7 223l.4 .1M90.7 227.8h.1M90.7 223.5v.4M90.7 227.8v.4M90.8 227.9v.3M90.8 227.7l-.1 .1M90.8 227.8v.5M90.9 223.4l-.2 .1"/>
<path d="M90.9 223.4v.7l-.2-.2M90.9 227.7l-.1 .1M91 227.7v.6M91.1 226.3h.2M91.1 226.2h.2M91.1 224.4l.2 .1M91.3 228.5l.1 .1M91.3 229.4v.1M91.3 229.4h.1M91.3 228.5v.9M91.3 227.5l-.2 .2M91.3 226.4h.1"/>
<path d="M91.3 226.3h.1M91.3 225.7h.1M91.3 224.6h.1M91.3 225.8h-.2M91.3 225.6h.1M91.3 227.5h.1M91.3 227.4h.1M91.3 227.1h.1M91.3 227h.1M91.3 226.8h.1M91.3 226.7h.1M91.3 226.1h.1"/>
<path d="M91.3 226h.1M91.3 225.4h.1M91.3 225.3h.1M91.3 225h.1M91.3 224.7h.1M91.3 225.8l-.2 .1M91.3 227l-.7 .7M91.4 228.3v.3M91.4 223.1v5.2M91.4 227.4h1M91.4 229.4l.1 .1M91.4 228.6v.8"/>
<path d="M91.4 223v.1M91.4 229.4h.1M91.4 229.3v.1M91.4 228.6h1M91.4 223v6.3M91.4 223h.1M91.5 229.5h.1M91.5 229.5h.9M91.5 229.4h.1M91.5 222.9l-.1 .1M91.5 222.9v6.5M91.7 227.1l.5 .1-.1 .4-.5-.1z"/>
<path d="M91.9 226.9v1M92 222.1v3.5l.4 .1v3.8M92 229.5h.1M92.4 229.5h.1M96.9 223h13.8v1.7l-.5 .1v4.7h-.5v-.4h-3.6v.4h-.5v-.4h-3.6v.4h-.5v-.4h-3.6v.4h-.6v-4.7l-.4-.1zM97.3 226.6h.4M97.7 226.6h.1M97.7 226.5v.1M97.7 226.5h.1M97.8 223.9h.1M97.8 226.5h-.1M97.8 223.9h-.9"/>
<path d="M97.8 226.5h.1M97.9 223.9h.1M97.9 226.5h-.2M97.9 226.5h.1M97.9 226.5l.1 .1M97.9 223.1l-.1-.1v3.5M97.9 223.1v3.4M97.9 223.1h3.5M97.9 226.5h3.5M98 226.5v-.1h3.4v.1M98 225.7h3.3v.6l-.7-.1-2.6 .1zM98.2 225.8v.5"/>
<path d="M98.3 225.2l-.1 .4h2.9v-.4M98.3 225.2h2.8M98.5 226.4v.2M98.6 226.4h.1M98.6 226.4v.2M98.7 226.4h-.1M98.7 225.7l-.7 .1M98.9 224.6l-.4 .1-.2 .5M98.9 224.6h.6M98.9 226.4h-1M98.9 226.2v.2M99 225.6v.1"/>
<path d="M99 224.6h.1M99 226.2v.2M99.1 224.6h.1M99.2 224.6h.1M99.3 224.6h.1M99.4 225.7l.1 .1 .4-.1M99.4 225.7l.1 .1M99.5 224.6h-.6M99.5 224.6v.6h.4v-.6M99.9 224.6h.6M99.9 224.6h.1M99.9 225.7l-.1 .1"/>
<path d="M100 224.6h.1M100 224.6h.2M100.1 224.6h.4M100.3 226.2v.2M100.3 225.6v.1M100.4 226.4h1M100.4 226.2v.2M100.5 224.6l.3 .1 .3 .5M100.6 225.7l.6 .1M100.7 226.4h.1M100.7 226.4v.2M100.8 226.4v.2"/>
<path d="M101.2 225.8v.5M101.2 226.4v.2M101.3 225.8h-.1M101.4 226.5l-.1 .1M101.4 226.5h.1M101.4 223.9h.1M101.4 223.1l.1-.1v3.5M101.4 223.1v3.4M101.5 223.9h.5M101.5 226.5l-.1 .1M101.5 223.9h.1M101.5 226.5h.1"/>
<path d="M101.6 226.5h.1M101.6 226.5v.1M101.6 226.6h.1M101.6 226.6h.2M101.8 226.5h.1M101.9 226.5h-.1M101.9 223.9h.1M101.9 226.5h.1M102 223.9h.1M102 226.5h-.1M102 226.5h.1M102 226.5l.1 .1"/>
<path d="M102 223.1l-.1-.1v3.5M102 223.1v3.4M102 223.1h3.6M102.1 226.5v-.1h3.4v.1M102.1 226.6h3.4M102.1 225.7h3.3v.6l-.7-.1-2.6 .1zM102.3 225.8v.5M102.4 225.2l-.1 .4h2.9v-.4M102.4 225.2h2.8M102.6 226.4v.2M102.7 226.4h.1M102.7 226.4v.2"/>
<path d="M102.8 226.4h.1M102.8 225.7l-.7 .1M103 224.6l-.3 .1-.3 .5M103 224.6h.6M103 226.4h-1M103 226.2v.2M103.1 225.6v.1M103.1 224.6h.1M103.2 226.2v.2M103.2 224.6h.1M103.3 224.6h.1M103.3 224.6h-.3"/>
<path d="M103.4 224.6h.1M103.4 224.6h-.1M103.5 224.6h-.1M103.5 225.7l.1 .1 .5-.1M103.5 224.6h.1M103.5 225.7l.1 .1M103.6 224.6h-.1M103.6 224.6v.6h.4v-.6M104 224.6h.6M104 224.6h.1M104 225.7l-.1 .1M104.1 224.6h.1"/>
<path d="M104.2 224.6h.1M104.2 224.6h.4M104.2 229.1l-.2 .2M104.4 226.2v.2M104.4 225.6v.1M104.5 226.4h1M104.5 226.2v.2M104.6 224.6l.3 .1 .3 .5M104.7 225.7l.6 .1M104.8 226.4h.1M104.8 226.4v.2M104.9 226.4v.2"/>
<path d="M105.3 225.8v.5M105.3 226.4v.2M105.4 225.8h-.1M105.5 226.5h.1M105.5 226.5l-.1 .1M105.5 223.9h.1M105.6 223.1v-.1v3.5M105.6 223.1l-.1 3.4M105.6 226.5h.1M105.6 223.9h.1M105.6 226.5l-.1 .1M105.7 226.5h.1"/>
<path d="M105.8 226.6h.1M105.9 226.6h.1M105.9 226.5v.1M105.9 226.5h.1M106.1 223.9h-.1M106.1 226.5h-.2M106.1 226.5h.1M106.1 223.9h.1M106.1 223.9h-.5M106.1 226.5l.1 .1M106.1 223.1h3.6M106.1 223.1l-.1-.1 .1 3.5"/>
<path d="M106.1 223.1v3.4M106.2 226.5v-.1h3.4v.1M106.2 226.6h3.4M106.2 225.7h3.4v.6l-.8-.1-2.6 .1zM106.4 225.8v.5M106.5 225.2l-.1 .4h2.9v-.4M106.5 225.2h2.8M106.7 226.4v.2M106.8 226.4h.1M106.8 226.4v.2M106.9 226.4h.1M106.9 225.7l-.7 .1"/>
<path d="M107.1 224.6l-.3 .1-.3 .5M107.1 224.6h.6M107.1 226.4h-1M107.1 226.2v.2M107.2 224.6h-.1M107.2 225.6v.1M107.2 224.6h.1M107.3 224.6h-.1M107.3 226.2v.2M107.3 224.6h.1M107.4 224.6h.1M107.4 224.6h-.1"/>
<path d="M107.5 224.6h.1M107.5 224.6h-.2M107.6 225.7l.1 .1 .5-.1M107.6 224.6h.1M107.6 224.6h-.1M107.7 225.7v.1M107.7 224.6h-.1M107.7 224.6h.1M107.7 224.6v.6h.4v-.6M108.1 224.6h.6M108.1 225.7l-.1 .1M108.5 226.2v.2"/>
<path d="M108.5 225.6v.1M108.6 226.4h1M108.6 226.2v.2M108.7 224.6l.3 .1 .3 .5M108.8 225.7l.6 .1M108.9 226.4h.1M108.9 226.4v.2M109.1 226.4v.2M109.4 225.8v.5M109.4 226.4v.2M109.6 225.8h-.2M109.6 226.5h.1"/>
<path d="M109.6 226.5l-.1 .1M109.7 223.9h.1M109.7 223.1l.1-.1-.1 3.5M109.7 226.5h.1M109.7 223.1l-.1 3.4M109.7 226.5l-.1 .1M109.7 223.9h1M109.8 226.5h.1M109.9 226.6h.1M109.9 226.6h.3"/>
<circle cx="79.2" cy="227.4" r=".38"/>
<circle cx="81.4" cy="226" r="1.41"/>
<circle cx="81.4" cy="226" r="1.45"/>
<circle cx="85.5" cy="226" r="1.41"/>
<circle cx="85.5" cy="226" r="1.45"/>
<circle cx="89.6" cy="226" r="1.45"/>
<circle cx="89.6" cy="226" r="1.41"/>
<circle cx="91.9" cy="227.4" r=".38"/>
</g>
<path d="M139.7 256.7h13.2v2.8h-13.2z" fill-rule="evenodd" fill="#b5b5b6"/>
<g fill="none" stroke="#231916" stroke-width=".21">
<path d="M52.9 244.3v23.5M77 257.8v10M43 267.8h120.1M95.6 263.7h4.8M96.2 263.4v-.2h3.6v.2M96.6 262.5l.4-.4h2l.4 .4M96.6 262.5v.5h2.8v-.5M96.6 262.5h2.8M96.7 263v.2M99.3 263v.2M100.4 266.1v-2.7h-4.8v2.7h11.4v-2.7h-4.8v2.7M100.4 265h1.8"/>
<path d="M100.4 264.9h1.8M102.2 263.7h4.8M102.8 263.4v-.2h3.6v.2M103.2 262.5l.4-.4h2l.4 .4M103.2 262.5v.5h2.8v-.5M103.2 262.5h2.8M103.3 263v.2M105.9 263v.2"/>
</g>
<g fill="none" stroke="#000" stroke-width=".21">
<path d="M82.7 252.9h3.8v3.8h-3.8M82.7 252.9h-.6v3.8h.6M82.7 252.9v1.1M82.7 255.5v1.2M83.7 254.9l.4 .1-.1 .3M83.7 254.9l.2 .1 .1 .4M83.7 254.6l-.3-.1v.3l.3 .1M83.7 254.6h.1M83.8 254.6v.3M84 255.3h.3M84.2 254.3h.3M84.2 254.2l-.1 .4h-.3"/>
<path d="M84.2 254.2l-.1 .3-.4 .1M84.2 254.2l.1-.3 .3 .1-.1 .3M84.5 254.3v.4l.4 .1M84.5 254.3l.1 .3 .3 .2M84.5 254.3h.1M84.8 255l-.4 .1-.1 .6h-.3v-.4M84.8 255v.1M84.8 254.8v.2M84.8 255.1h-.3l-.2 .3M84.9 254.8h.3l-.1 .3h-.3M85.8 252.9v1.1M85.8 255.6v1.1"/>
<path d="M86 255a1.75 1.75 0 0 0-2.4-1.8 1.75 1.75 0 0 0-.4 3 1.75 1.75 0 0 0 2.8-1.1M88.9 252.9h3.7v3.8h-3.7M88.9 252.9h-.6v3.8h.6M88.9 252.9v1.1M88.9 255.5v1.2M89.8 254.9l.4 .1v.3M89.8 254.9l.3 .1 .1 .4M89.9 254.6l-.3-.1v.3l.2 .1M89.9 254.6h.1M90 254.6l-.1 .3M90.2 255.3h.3M90.4 254.3h.3"/>
<path d="M90.4 254.2l-.1 .4h-.3M90.4 254.2l-.2 .3-.3 .1M90.4 254.2l.1-.3 .2 .1v.3M90.7 254.3v.4l.4 .1M90.7 254.3l.1 .3 .3 .2M90.7 254.3h.1M90.9 255l-.3 .1-.2 .6h-.2v-.4M90.9 255l.1 .1M91 254.8l-.1 .2M91 255.1h-.3l-.2 .3M91.1 254.8h.2v.3h-.3M92 252.9v1.1"/>
<path d="M92 255.6v1.1M92.2 255a1.75 1.75 0 0 0-2.4-1.8 1.75 1.75 0 0 0-.4 3 1.75 1.75 0 0 0 2.8-1.1M95.9 255.7h.4v-1.3h3.5v2.3h.4v-1h-.4M95.9 254.6v2.1h.4v-1M96.4 253.7h3.3v.3h-3.3zM96.4 253.7h3.3h-.8M96.4 253.7h.1M96.5 254a.62 .62 0 0 0-.6 .6M96.8 254.6l-.1 .5h2.6v-.5M96.8 254.4v.2h2.5M96.8 253.4l2.4 .1v.2M96.8 253.4v.2h1.3"/>
<path d="M96.9 253v.3h1.8M96.9 253h2.3M96.9 253.4l2.3 .1M96.9 253.4h1.1M96.9 253.4h-.1M97.3 252.6l1.5-.1 .4 .4M97.3 252.5l-.4 .4M97.3 255.1l.2 .3h1.1l.2-.3M97.3 255.3h1.5M97.5 253.2l.1 .2M97.5 253.4h1.1M97.5 253.4h.1"/>
<path d="M97.5 253.6v.1M98 254.4l.1 1M98.1 253v1M98.6 253.4h.1M98.6 253.7h.1M98.7 253.7l-.6-.1 1.2 .1M98.7 253.2l-.1 .2M98.7 253.3h.5M98.7 253.3h-.1M99.2 253.3h.1M99.2 253.3h-.5v.1M99.2 253v.3"/>
<path d="M99.2 253.5h.1M99.3 253.3h.1M99.3 253.3v.2M99.3 253.5h.1M99.3 254.4v.2M99.6 254a.62 .62 0 0 1 .6 .6v1.1M99.7 253.7h.1M103.3 253.7h3.4v.3h-3.4zM103.4 253.7h3.3h-.8M103.4 253.7h.1M103.4 254a.62 .62 0 0 0-.6 .6v2.1h.5v-1M103.8 254.4v.2h2.5v.5h-1.3"/>
<path d="M103.8 254.6l-.1 .5h1.3M103.8 253.4l2.4 .1v.2M103.8 253.4v.2h1.2M103.9 253.4l2.3 .1M103.9 253.4h1.1M103.9 253.4h-.1M104.3 255.1l.2 .3h1.1l.1-.3M104.3 255.3h1.4M104.4 253.2l.1 .2M104.5 253.4h1M104.5 253.4h.1M104.5 253.6v.1"/>
<path d="M105 254.4v.7M105 253v1M105 255.1v.3M105.5 253.4h.1M105.5 253.7h.1M105.6 253.7l-.6-.1 1.2 .1M105.6 253.2l-.1 .2M105.6 253.3h.6M105.6 253.3h.1M106.2 253.3h.1M106.2 253.3h-.6v.1M106.2 253h-2.3v.3h1.7"/>
<path d="M106.2 253.5h.1M106.2 253v.5M106.2 252.9l-.4-.4-1.5 .1h-.2l-.2 .3M106.3 253.3v.2M106.3 254.4v.2M106.6 254a.62 .62 0 0 1 .6 .6M106.7 253.7h.1M106.8 254.4v2.3h.4v-1h-.4M106.8 254.4h-3.5v1.3h-.5M107.2 254.6v1.1"/>
<circle cx="84.3" cy="254.8" r="1.69"/>
<circle cx="84.3" cy="254.8" r="1.1"/>
<circle cx="90.5" cy="254.8" r="1.69"/>
<circle cx="90.5" cy="254.8" r="1.1"/>
</g>
<text font-size="8.5" fill="#231916" x="153.8" y="31">NSP-500</text>
<text font-size="4.9" fill="#231916" x="183.1" y="31">series</text>
<text font-size="4.1" fill="#231916" x="40.9" y="30.6">500WAC/DC High Reliable Multi-Industries EncolsedType Power Supply</text>
<text font-size="3.5" fill="#231916" x="20.9" y="44.3">Mechanical Specification</text>
<g font-size="3.2" fill="#231916">
<text x="97.3" y="53">199.0</text>
<text x="152.6" y="136.4" transform="rotate(-90 152.6 136.4)">41.0</text>
<text x="152.1" y="184.9" transform="rotate(-90 152.1 184.9)">99.0</text>
</g>
<g font-size="2.8" fill="#231916">
<text x="21.1" y="49.6">(Unit: mm , tolerance ± 1mm)</text>
<text x="169" y="49.9">Case No.215B</text>
</g>
<g font-size="2.8" fill="#50a9b6">
<text x="151.3" y="83.6">Air flow</text>
<text x="150.9" y="86.3">direction</text>
</g>
<g font-size="2.8">
<text x="42.9" y="216.3">※ AC Input Terminal Pin No. Assignment</text>
<text x="42.9" y="243.1">※ DC Output Terminal Pin No. Assignment</text>
</g>
<g font-size="2.5" fill="#231916">
<text x="95.6" y="87.9">Top View</text>
<text x="94.1" y="182.5">Bottom View</text>
<text x="44.5" y="220">Pin No.</text>
<text x="59.2" y="220">Assignment</text>
<text x="90.5" y="220.1">Diagram</text>
<text x="47.5" y="223.5">1</text>
<text x="47.5" y="227">2</text>
<text x="54.1" y="227">AC/L or DC input +Vin</text>
<text x="54.1" y="223.5">AC/N or DC input -Vin</text>
<text x="140.3" y="227">8~10Kgf-cm</text>
<text x="47.5" y="230.5">3</text>
<text x="60.7" y="230.5">FG</text>
<text x="44.5" y="246.8">Pin No.</text>
<text x="59.2" y="246.8">Assignment</text>
<text x="83.4" y="251">For 5~15V models</text>
<text x="90.5" y="246.8">Diagram</text>
<text x="47.5" y="254">5</text>
<text x="63.1" y="254">+Vo</text>
<text x="47.5" y="263.7">4</text>
<text x="63.3" y="263.7">-Vo</text>
<text x="82.8" y="261">For 24~60V models</text>
<text x="139.7" y="258.9">10~12Kgf-cm</text>
</g>
<g font-size="2.5">
<text x="116.2" y="220.2">Screw Size</text>
<text x="118.3" y="226.9">M3.5</text>
<text x="116.2" y="246.8">Screw Size</text>
<text x="119.2" y="253.5">M5</text>
<text x="119.2" y="263.5">M4</text>
</g>
<g font-size="2.4">
<text x="139" y="220">Mounting torque</text>
<text x="139.1" y="246.8">Mounting torque</text>
</g>
<g font-size="2.3" fill="#50a9b6">
<text x="150.3" y="58">(MW’S Order No.PGG2MHS012)</text>
<text x="150.3" y="55.4">Bracket</text>
</g>
<g font-size="2.1" fill="#231916">
<text x="97.8" y="56.7">171.0</text>
<text x="148.7" y="89.2" transform="rotate(-90 148.7 89.2)">119.0</text>
<text x="58.9" y="131.9">2.0</text>
<text x="62.2" y="133.8">11.0</text>
<text x="68.7" y="143.3" transform="rotate(-90 68.7 143.3)">12.5</text>
<text x="71.9" y="138.5" transform="rotate(-90 71.9 138.5)">6.9</text>
<text x="149.3" y="143.7" transform="rotate(-90 149.3 143.7)">12.5</text>
<text x="97.8" y="146.6">171.0</text>
<text x="140.6" y="146.6">10.0</text>
<text x="51.6" y="165.2" transform="rotate(-90 51.6 165.2)">20.0</text>
<text x="56" y="171.8">7.4</text>
<text x="91.2" y="171.9">159.7</text>
<text x="51.6" y="185.7" transform="rotate(-90 51.6 185.7)">59.0</text>
</g>
<g font-size="2.1">
<text x="64.1" y="70.3">5 +Vo</text>
<text x="64.1" y="82.4">4 -Vo</text>
<text x="64" y="89.2">LED</text>
<text x="32.5" y="91.8">CN1</text>
<text x="40.2" y="93.7">Vo ADJ</text>
<text x="64.1" y="95.2">3 FG</text>
<text x="64.1" y="99.3">2 AC/N</text>
<text x="64" y="103.7">1 AC/L</text>
<text x="148" y="147.4">4-M4(Both Sides) L=5mm</text>
<text x="62.1" y="198.9">4-M4 L=3 Max.</text>
</g>
<text font-size="2.1" fill="#898989" x="161.7" y="285">File Name:NSP-500-SPEC 2025-11-13</text>
<g font-size="1.8">
<text x="58.7" y="113.5" transform="rotate(-90 58.7 113.5)">4.4</text>
<text x="63" y="116.5">6.6</text>
<text x="139.6" y="116.5">15</text>
</g>
<text font-size="1.8" fill="#231916" x="144.4" y="112.3" transform="rotate(-90 144.4 112.3)">16</text>
<text font-size="1.3" fill="#231916" x="144.9" y="73.5">3.0</text>
</svg>
